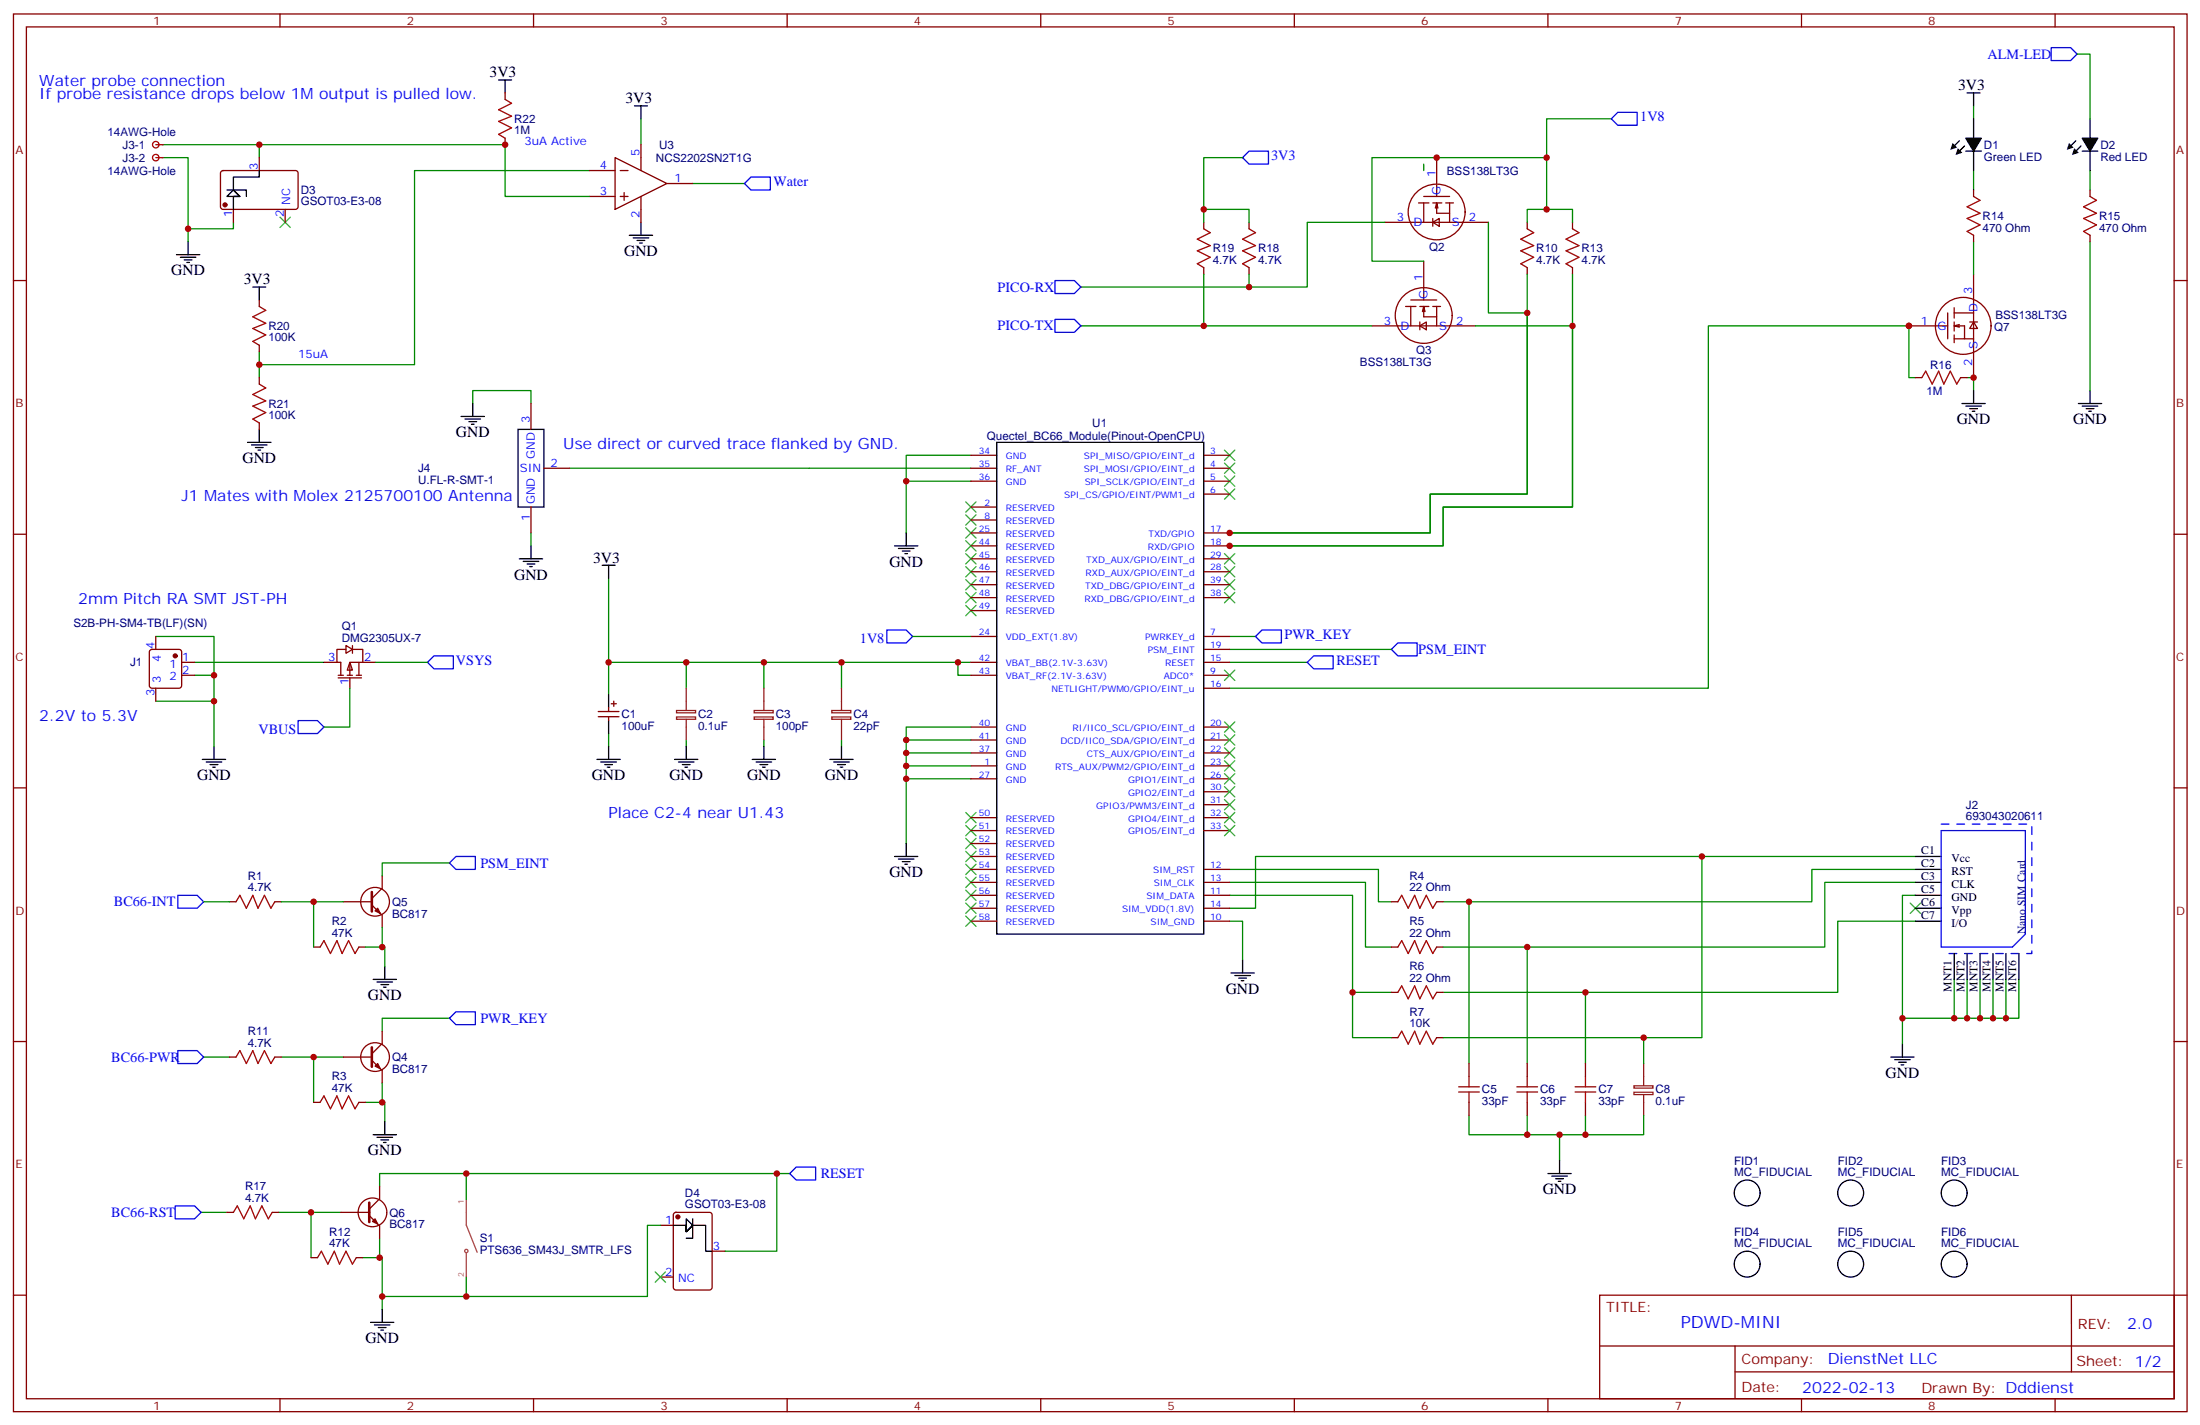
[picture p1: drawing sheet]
<svg xmlns="http://www.w3.org/2000/svg" width="600mm" height="388mm" viewBox="0 0 600 388" stroke-linecap="round" stroke-linejoin="round" font-family="sans-serif">
<g fill="none" stroke="#870000" stroke-width=".35">
<path d="M3.7 3.8h592.6v381h-592.6zM7.2 7.3h585.6v374h-585.6zM76.3 3.8v3.5M145.5 3.8v3.5M214.6 3.8v3.5M283.8 3.8v3.5M352.9 3.8v3.5M422.1 3.8v3.5M491.2 3.8v3.5M560.4 3.8v3.5M137.7 25.3v1.8M137.7 37.7v1.7"/>
<path d="M174.8 39.4v7.1M60.3 46.7l.5-.2h19.8a.71 .71 0 0 1 .7 .7v9.2l-.5 .6-20 .1-.5-.3-.2-.4v-9.2zM63.6 57.1v3.5M70.7 43v3.5M77.8 57.1v3.5M160.7 46.5h7M160.7 53.6h7M167.7 43l14.1 7-14.1 7.1zM169.1 46.5h2.1M169.1 53.6h2.1M170.2 52.5v2.1M174.8 53.6v7"/>
<path d="M181.8 50h7.1M538.1 51.8v1.8M569.9 51.8v1.8M3.7 76.5h3.5M538.1 64.1v1.8M538.1 74.7v28.2M569.9 64.1v1.8M592.8 76.5h3.5M70.7 81.8v1.7M70.7 94.1v1.8M520.5 88.8h7M527.9 88.8h3.2"/>
<path d="M530.3 83a7.7 7.7 0 0 1 12.2 3.3 7.7 7.7 0 0 1-7.2 10.3 7.8 7.8 0 0 1-7.1-5.1 7.8 7.8 0 0 1 2.1-8.5zM531.1 85.3v7.1M532.8 83.9v2.8M532.8 87.8v2.4M532.8 91.3v2.1M532.8 85.3h5.3M532.8 92.4h5.3M534.2 89.2l-1.4-.4h2.9v3.6M534.2 88.5l-1.4 .3M537.1 87.8h2.1M538.1 87.8l1.1 1.7h-2.1zM70.7 102.9v1.8"/>
<path d="M70.7 115.3v1.8M144.8 110v7.1M522.3 102.9h1.7M534.6 102.9h1.8M144.8 138.2v7.1M148.3 127.6h7.1M264.7 127.6h7.1M264.7 124.1h7.1M264.7 131.2h7.1M264.7 138.2h7.1M328.2 127.6h7.1M328.2 124.1h7.1"/>
<path d="M328.2 131.2h7.1M328.2 134.7h7.1M3.7 145.6h3.5M264.7 141.7h7.1M264.7 145.3h7.1M264.7 148.8h7.1M264.7 152.3h7.1M264.7 155.9h7.1M264.7 159.4h7.1M328.2 145.3h7.1M328.2 148.8h7.1M328.2 152.3h7.1"/>
<path d="M328.2 155.9h7.1M328.2 159.4h7.1M592.8 145.6h3.5M264.7 162.9h7.1M264.7 166.4h7.1M264.7 173.5h7.1M328.2 162.9h7.1M328.2 173.5h7.1M328.2 177h7.1M163.1 194h5.7M163.1 195.4h5.7M165.9 192.9v1.1"/>
<path d="M165.9 195.4v1M166.7 191.8h1.4M167.4 191.1v1.4M264.7 180.6h7.1M264.7 184.1h7.1M264.7 198.2h7.1M328.2 180.6h7.1M328.2 184.1h7.1M328.2 198.2h7.1M328.2 187.6h7.1M3.7 214.8h3.5M264.7 201.7h7.1"/>
<path d="M264.7 205.2h7.1M264.7 208.8h7.1M264.7 212.3h7.1M328.2 201.7h7.1M328.2 205.2h7.1M328.2 208.8h7.1M328.2 212.3h7.1M328.2 219.4h7.1M328.2 215.8h7.1M592.8 214.8h3.5M264.7 222.9h7.1M264.7 226.4h7.1"/>
<path d="M264.7 229.9h7.1M264.7 233.5h7.1M264.7 237h7.1M328.2 222.9h7.1M328.2 226.4h7.1M328.2 237h7.1M264.7 240.5h7.1M264.7 244.1h7.1M264.7 247.6h7.1M264.7 251.1h7.1M328.2 240.5h7.1M328.2 244.1h7.1"/>
<path d="M328.2 247.6h7.1M328.2 251.1h7.1M379.4 258.2h1.7M379.4 245.8h1.7M391.7 258.2h1.8M391.7 245.8h1.8M379.4 270.5h1.7M391.7 270.5h1.8M3.7 283.9h3.5M379.4 282.9h1.7M391.7 282.9h1.8M400.5 289.9v3.5"/>
<path d="M416.4 289.9v3.5M432.3 289.9v3.5M592.8 283.9h3.5M400.5 300.5v3.5M416.4 300.5v3.5M432.3 300.5v3.5M3.7 353.1h3.5M436.2 353.1h156.6v28.2h-156.6zM564.8 353.1v20.9M592.8 353.1h3.5M436.2 366.9h156.5M473.1 374h119.6"/>
<path d="M473.1 366.9v14.1M76.3 381.3v3.5M145.5 381.3v3.5M214.6 381.3v3.5M283.8 381.3v3.5M352.9 381.3v3.5M422.1 381.3v3.5M491.2 381.3v3.5M560.4 381.3v3.5"/>
</g>
<g fill="none" stroke="#008700" stroke-width=".35">
<path d="M44.2 39.4h93.5v14.2h23M70.7 39.4v3.6M174.8 32.4v7M538.1 28.9v3.5M44.2 43h7.1v22.9M160.7 46.5h-47.7v52.9h-42.3M188.9 50h14.1M538.1 46.5v5.3M569.9 46.5v5.3M63.6 60.6v1.8h-12.3M538.1 65.9v8.8M569.9 65.9v40.6"/>
<path d="M70.7 95.9v7M416.4 85.3v49.4h-26.4v10.6h-54.7M428.8 88.8v49.4h-35.3v10.6h-58.2M128.9 110v-3.5h15.9v3.5M522.3 102.9h-1.8v-14.1h-54.7v98.8h-130.5M536.4 102.9h1.7v3.6M155.4 127.6h109.3M247.1 131.2h17.6M264.7 124.1h-17.6v21.2M144.8 145.3v3.5M165.9 157.6v23h21.2M335.3 173.5h7"/>
<path d="M335.3 177h44.1M53.1 180.6h35.2M165.9 180.6v8.8M165.9 200v3.5M208.3 180.6h-21.2v7M229.4 180.6h-21.1v7M261.2 180.6h-31.8v7M264.7 198.2h-17.6v31.7M264.7 180.6h-3.5v3.5h3.5M335.3 180.6h21.1M187.1 201.7v1.8M208.3 201.7v1.8"/>
<path d="M229.4 201.7v1.8M247.1 201.7h17.6M247.1 205.2h17.6M247.1 208.8h17.6M247.1 212.3h17.6M335.3 237h40.5v8.8h3.6M464 233.5v49.4h-70.5M522.3 237h-28.3v8.8h-100.5M522.3 233.5h-180v14.1h-7M335.3 244.1h33.5v26.4h10.6M335.3 240.5h37v17.7h7.1M335.3 251.1h3.5v10.6"/>
<path d="M400.5 245.8v44.1M416.4 258.2v31.7M522.3 244.1h-3.6v33.5h31.8v-10.6M522.3 251.1h-21.2v19.4h-107.6M522.3 240.5h-24.7v17.7h-104.1M368.8 270.5v12.4h10.6M432.3 270.5v19.4M518.7 277.6v7M532.8 267v10.6M536.4 267v10.6M539.9 267v10.6M543.4 267v10.6"/>
<path d="M546.9 267v10.6M448.2 282.9v7M400.5 304v5.3h47.7v-5.3M416.4 304v5.3M425.2 309.3v7.1M432.3 304v5.3"/>
</g>
<g fill="none" stroke="#000" stroke-width=".35">
<path d="M136 21.8h3.5M137.7 21.8v3.5M173 28.9h3.5M174.8 28.9v3.5M534.2 38.4l-1.4 1.4M535.7 39.8l-1.5 1.4M536.4 25.3h3.5M538.1 25.3v3.6M538.1 32.4v5.3M566 38.4l-1.4 1.4M567.4 39.8l-1.4 1.4M569.9 32.4v5.3"/>
<path d="M61.9 51.8h5.3v1.8M70.7 46.5v1.8h-7.1v3.5l1.8 1.8h-3.5l1.7-1.8 1.8 1.8h-1.8v3.5M536 41.2h4.2M538.1 41.2v5.3M567.8 41.2h4.2M569.9 41.2v5.3M48.1 69.4h6.4M49.2 70.1h4.2M50.2 70.8h2.2M50.9 71.5h.7M51.3 65.9v3.5M68.9 78.2h3.6"/>
<path d="M70.7 78.2v3.6M171.6 64.1h6.3M172.6 64.8h4.3M173.7 65.5h2.1M174.4 66.3h.7M174.8 60.6v3.5M70.7 117.1v3.5M125.7 113.5h6.4M126.8 114.2h4.2M127.8 114.9h2.2M128.6 115.6h.7M128.9 110v3.5"/>
<path d="M141.3 117.1h7v21.1h-7zM535 110h6.3M536 110.7h4.2M537.1 111.4h2.1M537.8 112.1h.7M538.1 106.5v3.5M566.7 110h6.4M567.8 110.7h4.2M568.8 111.4h2.1M569.5 112.1h.7M569.9 106.5v3.5M67.5 120.6h6.4"/>
<path d="M68.6 121.3h4.2M69.6 122h2.2M70.3 122.7h.7M271.8 120.6h56.4v134h-56.4zM141.6 152.3h6.4M142.7 153h4.2M143.7 153.7h2.1M144.4 154.4h.7M144.8 148.8v3.5M164.2 154.1h3.5M165.9 154.1v3.5M243.9 148.8h6.4"/>
<path d="M245 149.5h4.2M246 150.2h2.1M246.7 150.9h.7M247.1 145.3v3.5M165.9 189.4v3.5M165.9 196.4v3.6M55.2 207h6.3M56.2 207.7h4.3M57.3 208.4h2.1M58 209.1h.7M58.3 203.5v3.5M162.8 207h6.3"/>
<path d="M163.8 207.7h4.3M164.9 208.4h2.1M165.6 209.1h.7M165.9 203.5v3.5M183.9 207h6.4M185 207.7h4.2M186.1 208.4h2.1M186.8 209.1h.7M187.1 203.5v3.5M205.1 207h6.4M206.2 207.7h4.2M207.2 208.4h2.1"/>
<path d="M207.9 209.1h.7M208.3 203.5v3.5M226.3 207h6.3M227.3 207.7h4.3M228.4 208.4h2.1M229.1 209.1h.7M229.4 203.5v3.5M243.9 233.5h6.4M245 234.2h4.2M246 234.9h2.1M246.7 235.6h.7M247.1 229.9v3.6"/>
<path d="M522.3 233.5h7M522.3 237h7M522.3 240.5h7M522.3 244.1h7M522.3 247.6h7M522.3 251.1h7M532.8 259.9v7.1M536.4 259.9v7.1M539.9 259.9v7.1M543.4 259.9v7.1M546.9 259.9v7.1M550.5 259.9v7.1"/>
<path d="M335.6 265.2h6.4M336.7 265.9h4.2M337.7 266.6h2.2M338.5 267.3h.7M338.8 261.7v3.5M515.5 288.1h6.4M516.6 288.9h4.2M517.7 289.6h2.1M518.4 290.3h.7M518.7 284.6v3.5M422.1 319.9h6.3M425.2 316.4v3.5"/>
<path d="M423.1 320.6h4.3M424.2 321.3h2.1M424.9 322h.7"/>
<circle cx="476.4" cy="325.2" r="3.5"/>
<circle cx="504.6" cy="325.2" r="3.5"/>
<circle cx="532.8" cy="325.2" r="3.5"/>
</g>
<g fill="none" stroke="#a10000" stroke-width=".35">
<path d="M137.7 27.1l1.8 1.1-3.5 1.7 3.5 1.8-3.5 1.4 3.5 1.8-3.5 1.7 1.7 1.1M538.1 53.6l1.8 1-3.5 1.8 3.5 1.7-3.5 1.4 3.5 1.8-3.5 1.8 1.7 1M569.9 53.6l1.7 1-3.5 1.8 3.5 1.7-3.5 1.4 3.5 1.8-3.5 1.8 1.8 1M70.7 83.5l1.8 1.1-3.6 1.8 3.6 1.7-3.6 1.4 3.6 1.8-3.6 1.8 1.8 1M70.7 104.7l1.8 1.1-3.6 1.7 3.6 1.8-3.6 1.4 3.6 1.8-3.6 1.7 1.8 1.1M524 102.9l1.1-1.7 1.7 3.5 1.8-3.5 1.4 3.5 1.8-3.5 1.7 3.5 1.1-1.8M381.1 258.2l1.1-1.8 1.8 3.5 1.7-3.5 1.4 3.5 1.8-3.5 1.8 3.5 1-1.7M381.1 245.8l1.1-1.7 1.8 3.5 1.7-3.5 1.4 3.5 1.8-3.5 1.8 3.5 1-1.8M381.1 270.5l1.1-1.8 1.8 3.6 1.7-3.6 1.4 3.6 1.8-3.6 1.8 3.6 1-1.8M381.1 282.9l1.1-1.8 1.8 3.5 1.7-3.5 1.4 3.5 1.8-3.5 1.8 3.5 1-1.7M397.7 297.7h5.7M397.7 296.3h5.7"/>
<path d="M400.5 293.4v2.9M400.5 297.7v2.8M413.6 297.7h5.6M413.6 296.3h5.6M416.4 293.4v2.9M416.4 297.7v2.8M429.5 297.7h5.6M429.5 296.3h5.6M432.3 293.4v2.9M432.3 297.7v2.8"/>
</g>
<path d="M203 50l1.8-1.7h5.2v3.5h-5.2zM342.3 173.5l1.8-1.8h5.3v3.6h-5.3zM381.1 175.3h5.3v3.5h-5.3l-1.7-1.8zM356.4 180.6l1.8-1.8h5.3v3.5h-5.3zM529.3 226.4h22.9v28.2l-3.5 3.6h-19.4z" fill="none" stroke="#00f" stroke-width=".35"/>
<g fill="none" stroke="#3c3" stroke-width=".35">
<path d="M76.3 59.2l2.9 2.8M79.2 59.2l-2.9 2.8M263.3 136.8l2.8 2.8M266.1 136.8l-2.8 2.8M333.9 122.7l2.8 2.8M333.9 126.2l2.8 2.8M333.9 129.8l2.8 2.8M333.9 133.3l2.8 2.8M336.7 122.7l-2.8 2.8M336.7 126.2l-2.8 2.8M336.7 129.8l-2.8 2.8M336.7 133.3l-2.8 2.8"/>
<path d="M263.3 158l2.8 2.8M263.3 154.4l2.8 2.9M263.3 150.9l2.8 2.8M263.3 147.4l2.8 2.8M263.3 143.9l2.8 2.8M263.3 140.3l2.8 2.9M266.1 158l-2.8 2.8M266.1 154.4l-2.8 2.9M266.1 150.9l-2.8 2.8M266.1 147.4l-2.8 2.8M266.1 143.9l-2.8 2.8M266.1 140.3l-2.8 2.9"/>
<path d="M333.9 158l2.8 2.8M333.9 154.4l2.8 2.9M333.9 150.9l2.8 2.8M336.7 154.4l-2.8 2.9M336.7 150.9l-2.8 2.8M336.7 158l-2.8 2.8M263.3 165l2.8 2.9M263.3 161.5l2.8 2.8M266.1 165l-2.8 2.9M266.1 161.5l-2.8 2.8M333.9 161.5l2.8 2.8M336.7 161.5l-2.8 2.8"/>
<path d="M333.9 207.4l2.8 2.8M333.9 203.8l2.8 2.9M336.7 207.4l-2.8 2.8M336.7 203.8l-2.8 2.9M263.3 239.1l2.8 2.8M263.3 235.6l2.8 2.8M263.3 232.1l2.8 2.8M263.3 228.5l2.8 2.9M263.3 225l2.8 2.8M263.3 221.5l2.8 2.8M266.1 239.1l-2.8 2.8M266.1 235.6l-2.8 2.8"/>
<path d="M266.1 232.1l-2.8 2.8M266.1 228.5l-2.8 2.9M266.1 225l-2.8 2.8M266.1 221.5l-2.8 2.8M263.3 249.7l2.8 2.8M263.3 246.2l2.8 2.8M263.3 242.6l2.8 2.9M266.1 249.7l-2.8 2.8M266.1 246.2l-2.8 2.8M266.1 242.6l-2.8 2.9M520.8 246.2l2.9 2.8M523.7 246.2l-2.9 2.8"/>
</g>
<circle cx="61.3" cy="55.8" r=".53" fill="#870000" stroke="#870000" stroke-width=".35"/>
<path d="M536 37.7h4.2l-2.1 3.5zM567.8 37.7h4.2l-2.1 3.5z" fill="#000" stroke="#000" stroke-width=".35"/>
<path d="M532.4 39l1.2 1.2-1.8 .7zM533.8 40.4l1.3 1.2-1.9 .7zM564.2 39l1.2 1.2-1.9 .7zM565.6 40.4l1.2 1.2-1.9 .7z" fill="#000"/>
<g fill="none" stroke="#8c2424" stroke-width=".35">
<path d="M184.5 193.7h5.2v.6h-5.2zM184.5 195.4h5.2v.7h-5.2zM187.1 187.6v6M187.1 196.1v5.6M205.6 193.7h5.2v.6h-5.2zM205.6 195.4h5.2v.7h-5.2zM208.3 187.6v6M208.3 196.1v5.6M226.8 193.7h5.2v.6h-5.2zM226.8 195.4h5.2v.7h-5.2zM229.4 187.6v6M229.4 196.1v5.6"/>
<path d="M445.5 296h5.2v.6h-5.2zM445.5 297.7h5.2v.7h-5.2zM448.2 289.9v6M448.2 298.4v5.6"/>
</g>
<path d="M529.3 224.6h24.7v35.3h-24.7" fill="none" stroke="#00f" stroke-width=".35" stroke-dasharray="2.1 2.1"/>
<path d="M95.4 180.6l.7 2.1h-1.4z" fill="#fff" stroke="#870000" stroke-width=".35"/>
<g fill="none" stroke="#870000" stroke-width=".35">
<path d="M385.9 52.8a7.7 7.7 0 0 1 11.9 .3 7.7 7.7 0 0 1-2.8 11.6 7.6 7.6 0 0 1-9.4-2.3 7.6 7.6 0 0 1 .3-9.6zM386.8 55.3h2.8M388.2 53.6h7.1M388.2 55.3v5.3M390.7 55.3h2.4M390.7 59.5v2.2M391.7 43v7M391.7 50.4v3.2M391.7 55.3l-.3 1.4M392.1 56.7l-.4-1.4v2.8h3.6M394.2 55.3h2.1M395.3 55.3v5.3"/>
<path d="M328.2 60.6v1.8M328.2 73v1.7M340.6 60.6v1.8M340.6 73v1.7M377.6 60.6h28.2M388.2 71.2v7M388.2 78.6v3.2M390.7 60.6l1.7-1.1v2.2zM416.4 60.6v1.8M416.4 73v1.7M428.8 60.6v1.8M428.8 73v1.7"/>
<path d="M374.1 88.8h28.2M382.3 81a7.7 7.7 0 0 1 12 .3 7.7 7.7 0 0 1-2.8 11.6 7.6 7.6 0 0 1-9.4-2.2 7.6 7.6 0 0 1 .2-9.7zM383.3 83.5h2.8M384.7 81.8h7M384.7 83.5v5.3M387.1 88.8l1.8-1v2.1zM387.1 83.5h2.5M387.1 87.8v2.1M388.2 83.5l-.4 1.4M388.5 84.9l-.3-1.4v2.9h3.5M390.7 83.5h2.1M391.7 83.5v5.3"/>
<path d="M40.9 177.2l.5-.2h7.4a.71 .71 0 0 1 .7 .7v9.2l-.2 .5-.5 .2h-7.4l-.5-.2-.2-.5v-9.2zM42.5 173.5v3.5M94.3 176l1.8 1-1.8 1.1zM94.3 177h-2.4v3.6h1v3.5M96.1 177h2.8v3.6M96.1 176v2.1M42.5 187.6v3.5M49.5 184.1h3.6M49.5 180.6h3.6M88.3 180.6h3.6M92.2 184.8h6.4M92.2 184.1h1.4"/>
<path d="M94.7 184.1h1.4M95.4 184.8v2.8M97.2 184.1h1.4M97.9 180.6v3.5M98.9 180.6h-3.5v3.5M98.9 180.6h3.5M62.6 245.8h1.7M74.9 245.8h1.8M85.5 258.2h1.8M97.9 258.2h1.7M62.6 288.1h1.7M74.9 288.1h1.8"/>
<path d="M85.5 300.5h1.8M97.9 300.5h1.7M61.9 330.5h1.7M74.2 330.5h1.8M180.1 334h3.5M183.8 330.7l.5-.2h9.2a.71 .71 0 0 1 .7 .7l-.1 20-.6 .4h-9.2l-.5-.2-.2-.5v-19.7zM84.8 342.8h1.8M97.2 342.8h1.7M180.1 348.1h3.5M194.2 341.1h3.5"/>
</g>
<g fill="none" stroke="#00f" stroke-width=".35">
<path d="M559.3 13h5.3l1.7 1.7-1.7 1.8h-5.3zM439.3 32.4l1.8-1.8h5.3v3.5h-5.3zM338.8 43l1.8-1.8h5.3v3.5h-5.3zM287.7 76.5h5.2l1.8 1.7-1.8 1.8h-5.2zM287.7 87.1h5.2l1.8 1.7-1.8 1.8h-5.2zM241.8 171.7h5.3l1.7 1.8-1.7 1.8h-5.3zM81.3 196.4h5.3l1.7 1.8-1.7 1.8h-5.3zM116.6 180.6l1.7-1.8h5.3v3.5h-5.3zM122.6 235.2l1.7-1.7h5.3v3.5h-5.3zM48.5 244.1h5.3l1.7 1.7-1.7 1.8h-5.3zM122.6 277.6l1.7-1.8h5.3v3.5h-5.3zM48.5 286.4h5.3l1.7 1.7-1.7 1.8h-5.3z"/>
<path d="M215.3 319.9l1.8-1.8h5.3v3.6h-5.3zM47.8 328.7h5.3l1.7 1.8-1.7 1.7h-5.3z"/>
</g>
<g fill="none" stroke="#008700" stroke-width=".35">
<path d="M566.3 14.7h3.6v17.7M439.3 32.4h-17.6v24.7M338.8 43h-10.6v14.1M388.2 44.7v1.8M421.7 43h-47.6v28.2h14.1M328.2 60.6v-3.5h12.4v3.5M328.2 74.7v14.1M340.6 74.7v3.5h-45.9M377.6 60.6h-21.2v17.6h-15.8M405.8 60.6v24.7h10.6v-10.6M416.4 60.6v-3.5h12.4v3.5M428.8 74.7v14.1h-26.5"/>
<path d="M294.7 88.8h79.4M416.4 85.3v49.4h-26.4v10.6h-54.7M428.8 88.8v49.4h-35.3v10.6h-58.2M42.5 173.5h15.8v30M248.8 173.5h15.9M42.5 191.1h15.8M53.1 184.1h5.2M95.4 187.6v10.6h-7.1M102.4 180.6h14.2M122.6 235.2h-18.4v3.6M55.5 245.8h7.1M76.7 245.8h16.9"/>
<path d="M85.5 245.8v12.4M104.2 252.9v5.3h-4.6M104.2 258.2h.7v5.3M122.6 277.6h-18.4v3.5M55.5 288.1h7.1M76.7 288.1h16.9M85.5 288.1v12.4M104.2 295.2v5.3h-4.6M104.2 300.5h.7v5.3M127.1 319.9v7.1M211.8 319.9v21.2h-14.1M215.3 319.9h-111.8v3.5"/>
<path d="M54.8 330.5h7.1M76 330.5h16.9M84.8 330.5v12.3M103.5 337.5v5.3h-4.6M180.1 334h-3.6v19.4h-49.4M103.5 342.8h.7v14.1M127.1 348.1v5.3h-22.9"/>
</g>
<path d="M328.2 62.4l1.8 1-3.5 1.8 3.5 1.8-3.5 1.4 3.5 1.7-3.5 1.8 1.7 1.1M340.6 62.4l1.7 1-3.5 1.8 3.5 1.8-3.5 1.4 3.5 1.7-3.5 1.8 1.8 1.1M416.4 62.4l1.8 1-3.5 1.8 3.5 1.8-3.5 1.4 3.5 1.7-3.5 1.8 1.7 1.1M428.8 62.4l1.7 1-3.5 1.8 3.5 1.8-3.5 1.4 3.5 1.7-3.5 1.8 1.8 1.1M64.3 245.8l1.1-1.7 1.8 3.5 1.7-3.5 1.4 3.5 1.8-3.5 1.8 3.5 1-1.8M87.3 258.2l1-1.8 1.8 3.5 1.8-3.5 1.4 3.5 1.7-3.5 1.8 3.5 1.1-1.7M64.3 288.1l1.1-1.7 1.8 3.5 1.7-3.5 1.4 3.5 1.8-3.5 1.8 3.5 1-1.8M87.3 300.5l1-1.8 1.8 3.6 1.8-3.6 1.4 3.6 1.7-3.6 1.8 3.6 1.1-1.8M63.6 330.5l1.1-1.8 1.8 3.5 1.7-3.5 1.4 3.5 1.8-3.5 1.8 3.5 1-1.7M86.6 342.8l1-1.7 1.8 3.5 1.8-3.5 1.4 3.5 1.7-3.5 1.8 3.5 1.1-1.8" fill="none" stroke="#a10000" stroke-width=".35"/>
<g fill="none" stroke="#3c3" stroke-width=".35">
<path d="M333.9 182.7l2.8 2.8M333.9 196.8l2.8 2.8M336.7 182.7l-2.8 2.8M336.7 196.8l-2.8 2.8M333.9 200.3l2.8 2.8M333.9 210.9l2.8 2.8M333.9 214.4l2.8 2.8M333.9 217.9l2.8 2.9M336.7 200.3l-2.8 2.8M336.7 210.9l-2.8 2.8M336.7 214.4l-2.8 2.8M336.7 217.9l-2.8 2.9"/>
<path d="M333.9 221.5l2.8 2.8M333.9 225l2.8 2.8M336.7 221.5l-2.8 2.8M336.7 225l-2.8 2.8M178.6 346.7l2.9 2.8M181.5 346.7l-2.9 2.8"/>
</g>
<g fill="#850000" stroke="#850000" stroke-width=".35">
<path d="M102.3 248.3l.7-.7 .7 1.4z"/>
<path d="M102.3 290.6l.7-.7 .7 1.4z"/>
<path d="M102.3 332.2l.7 1.5-1.4-.7z"/>
</g>
<g fill="none" stroke="#850000" stroke-width=".35">
<path d="M104.2 238.8v3.5M93.6 245.8h8M101.4 246.7l2.6 2.6M104 242.3l-2.6 2.6M104.2 249.3v3.6M106.2 245.8a3.9 3.9 0 0 0-5.6-3.5 3.9 3.9 0 0 0-.8 6.6 3.9 3.9 0 0 0 6.3-2.1l.1-.8M93.6 288.1h8M101.4 289l2.6 2.7M104 284.6l-2.6 2.7M104.2 281.1v3.5M104.2 291.7v3.5M106.2 288.1a3.9 3.9 0 0 0-5.6-3.5 3.9 3.9 0 0 0-.8 6.6 3.9 3.9 0 0 0 6.3-2.1l.1-.8"/>
<path d="M92.9 330.5h8M100.7 331.4l2.6 2.6M103.3 327l-2.6 2.6M103.5 323.4v3.6M103.5 334v3.5M105.5 330.5a3.9 3.9 0 0 0-5.6-3.6 3.9 3.9 0 0 0-.8 6.6 3.9 3.9 0 0 0 6.3-2.1l.1-.7"/>
</g>
<path d="M101.4 243.2v5.3M101.4 285.5v5.3M100.7 327.8v5.3" fill="none" stroke="#850000" stroke-width=".71"/>
<g fill="none" stroke="#000" stroke-width=".35">
<path d="M101.7 267h6.4M102.8 267.7h4.2M103.9 268.4h2.1M104.6 269.1h.7M104.9 263.5v3.5M101.7 309.3h6.4M102.8 310h4.2M103.9 310.7h2.1M104.6 311.4h.7M104.9 305.8v3.5M183.6 334h3.5v1.8l1.8-1.8-1.8-1.8v3.6l1.8-1.8h3.5v7.1h1.8M188.9 332.2v5.3h-1.8"/>
<path d="M104.2 356.9v3.6M101 360.5h6.4M102.1 361.2h4.2M103.2 361.9h2.1M103.9 362.6h.7"/>
<circle cx="476.4" cy="344.6" r="3.5"/>
<circle cx="504.6" cy="344.6" r="3.5"/>
<circle cx="532.8" cy="344.6" r="3.5"/>
</g>
<g fill="none" stroke="#a64a4a" stroke-width=".35">
<path d="M127.1 327v7l3 7.4M127.1 341.5v3M127.1 344.6v3.5"/>
<circle cx="127.2" cy="341" r=".46"/>
</g>
<g fill="#870000" stroke="#870000" stroke-width=".35">
<circle cx="184.8" cy="331.7" r=".53"/>
<circle cx="47.8" cy="178.8" r=".53"/>
</g>
<path d="M42.5 39.4h1.7" fill="none" stroke="#c00" stroke-width=".35"/>
<circle cx="44.2" cy="39.4" r=".18" fill="#8c2424"/>
<g fill="none" stroke="#c00" stroke-width=".35">
<path d="M42.5 43h1.7"/>
<circle cx="42.5" cy="39.4" r=".88"/>
</g>
<circle cx="44.2" cy="43" r=".18" fill="#8c2424"/>
<circle cx="42.5" cy="43" r=".88" fill="none" stroke="#c00" stroke-width=".35"/>
<g fill="#c00">
<circle cx="137.7" cy="39.4" r=".88"/>
<circle cx="70.7" cy="39.4" r=".88"/>
<circle cx="70.7" cy="99.4" r=".88"/>
<circle cx="520.5" cy="88.8" r=".88"/>
<circle cx="51.3" cy="62.4" r=".88"/>
<circle cx="538.1" cy="102.9" r=".88"/>
<circle cx="448.2" cy="282.9" r=".88"/>
<circle cx="432.3" cy="309.3" r=".88"/>
<circle cx="416.4" cy="309.3" r=".88"/>
<circle cx="425.2" cy="309.3" r=".88"/>
<circle cx="432.3" cy="270.5" r=".88"/>
<circle cx="464" cy="233.5" r=".88"/>
<circle cx="368.8" cy="270.5" r=".88"/>
<circle cx="416.4" cy="258.2" r=".88"/>
<circle cx="400.5" cy="245.8" r=".88"/>
<circle cx="518.7" cy="277.6" r=".88"/>
<circle cx="532.8" cy="277.6" r=".88"/>
<circle cx="536.4" cy="277.6" r=".88"/>
<circle cx="539.9" cy="277.6" r=".88"/>
<circle cx="543.4" cy="277.6" r=".88"/>
<circle cx="546.9" cy="277.6" r=".88"/>
<circle cx="247.1" cy="131.2" r=".88"/>
<circle cx="247.1" cy="201.7" r=".88"/>
<circle cx="247.1" cy="205.2" r=".88"/>
<circle cx="247.1" cy="208.8" r=".88"/>
<circle cx="247.1" cy="212.3" r=".88"/>
<circle cx="261.2" cy="180.6" r=".88"/>
<circle cx="229.4" cy="180.6" r=".88"/>
<circle cx="208.3" cy="180.6" r=".88"/>
<circle cx="187.1" cy="180.6" r=".88"/>
<circle cx="165.9" cy="180.6" r=".88"/>
<circle cx="391.7" cy="43" r=".88"/>
<circle cx="416.4" cy="85.3" r=".88"/>
<circle cx="428.8" cy="88.8" r=".88"/>
<circle cx="421.7" cy="43" r=".88"/>
<circle cx="421.7" cy="57.1" r=".88"/>
<circle cx="340.6" cy="78.2" r=".88"/>
<circle cx="335.3" cy="145.3" r=".88"/>
<circle cx="335.3" cy="148.8" r=".88"/>
<circle cx="328.2" cy="88.8" r=".88"/>
<circle cx="328.2" cy="57.1" r=".88"/>
<circle cx="85.5" cy="245.8" r=".88"/>
<circle cx="104.2" cy="258.2" r=".88"/>
<circle cx="104.2" cy="300.5" r=".88"/>
<circle cx="85.5" cy="288.1" r=".88"/>
<circle cx="103.5" cy="342.8" r=".88"/>
<circle cx="84.8" cy="330.5" r=".88"/>
<circle cx="127.1" cy="319.9" r=".88"/>
<circle cx="104.2" cy="353.4" r=".88"/>
<circle cx="58.3" cy="184.1" r=".88"/>
<circle cx="58.3" cy="191.1" r=".88"/>
<circle cx="211.8" cy="319.9" r=".88"/>
<circle cx="127.1" cy="353.4" r=".88"/>
</g>
<text font-size="4.6" fill="#00f" x="458.3" y="362.1">PDWD-MINI</text>
<g font-size="4.2" fill="#00f">
<text x="10.7" y="23.6">Water probe connection</text>
<text x="10.7" y="27.1">If probe resistance drops below 1M output is pulled low.</text>
<text x="153.6" y="122.3">Use direct or curved trace flanked by GND.</text>
<text x="49.5" y="136.5">J1 Mates with Molex 2125700100 Antenna</text>
<text x="21.3" y="164.7">2mm Pitch RA SMT JST-PH</text>
<text x="10.7" y="196.4">2.2V to 5.3V</text>
<text x="165.9" y="222.9">Place C2-4 near U1.43</text>
<text x="580" y="362.3">2.0</text>
<text x="498.4" y="371.9">DienstNet LLC</text>
<text x="491.4" y="379.7">2022-02-13</text>
</g>
<g font-size="4.2">
<text x="133.5" y="21.1">3V3</text>
<text x="170.5" y="28.2">3V3</text>
<text x="533.9" y="24.6">3V3</text>
<text x="170.2" y="69.8">GND</text>
<text x="46.7" y="75.1">GND</text>
<text x="66.5" y="77.5">3V3</text>
<text x="124.3" y="119.2">GND</text>
<text x="533.5" y="115.6">GND</text>
<text x="565.3" y="115.6">GND</text>
<text x="66.1" y="126.2">GND</text>
<text x="161.7" y="153.4">3V3</text>
<text x="242.5" y="154.4">GND</text>
<text x="140.2" y="158">GND</text>
<text x="53.8" y="212.7">GND</text>
<text x="161.4" y="212.7">GND</text>
<text x="182.5" y="212.7">GND</text>
<text x="203.7" y="212.7">GND</text>
<text x="224.9" y="212.7">GND</text>
<text x="242.5" y="239.1">GND</text>
<text x="100.3" y="272.6">GND</text>
<text x="334.2" y="270.9">GND</text>
<text x="514.1" y="293.8">GND</text>
<text x="100.3" y="315">GND</text>
<text x="420.7" y="325.5">GND</text>
<text x="99.6" y="366.1">GND</text>
</g>
<g font-size="3.9" fill="#00f">
<text x="541.9" y="16">ALM-LED</text>
<text x="447.2" y="33.1">1V8</text>
<text x="346.6" y="43.7">3V3</text>
<text x="210.9" y="50.7">Water</text>
<text x="272" y="79.5">PICO-RX</text>
<text x="272" y="90.1">PICO-TX</text>
<text x="234.5" y="175.3">1V8</text>
<text x="350.3" y="174.2">PWR_KEY</text>
<text x="386.7" y="178.3">PSM_EINT</text>
<text x="124.3" y="181.3">VSYS</text>
<text x="364.4" y="181.3">RESET</text>
<text x="70.5" y="200">VBUS</text>
<text x="131" y="236.5">PSM_EINT</text>
<text x="31.1" y="247.1">BC66-INT</text>
<text x="131" y="278.9">PWR_KEY</text>
<text x="30.3" y="289.4">BC66-PWR</text>
<text x="223.8" y="321.2">RESET</text>
<text x="30.3" y="331.7">BC66-RST</text>
</g>
<g font-size="3.9" fill="#800">
<text x="437.9" y="357.6">TITLE:</text>
<text x="566.6" y="362.3">REV:</text>
<text x="474.8" y="371.8">Company:</text>
<text x="566.2" y="372.5">Sheet: 1/2</text>
<text x="474.8" y="379.5">Date:</text>
<text x="523.9" y="379.6">Drawn By: Dddienst</text>
</g>
<g font-size="3.2" fill="#800">
<text x="41.8" y="6.8">1</text>
<text x="110.9" y="6.8">2</text>
<text x="180.1" y="6.8">3</text>
<text x="249.2" y="6.8">4</text>
<text x="318.3" y="6.8">5</text>
<text x="387.5" y="6.8">6</text>
<text x="456.6" y="6.8">7</text>
<text x="525.8" y="6.8">8</text>
<text x="4.2" y="41.9">A</text>
<text x="593.3" y="41.9">A</text>
<text x="4.2" y="111.1">B</text>
<text x="593.3" y="111.1">B</text>
<text x="4.2" y="180.2">C</text>
<text x="593.3" y="180.2">C</text>
<text x="4.2" y="249.3">D</text>
<text x="593.3" y="249.3">D</text>
<text x="4.2" y="318.5">E</text>
<text x="593.3" y="318.5">E</text>
<text x="41.8" y="384.3">1</text>
<text x="110.9" y="384.3">2</text>
<text x="180.1" y="384.3">3</text>
<text x="249.2" y="384.3">4</text>
<text x="318.3" y="384.3">5</text>
<text x="387.5" y="384.3">6</text>
<text x="456.6" y="384.3">7</text>
<text x="525.8" y="384.3">8</text>
</g>
<g font-size="3.2" fill="#000080">
<text x="140.2" y="33.6">R22</text>
<text x="29.3" y="37.1">14AWG-Hole</text>
<text x="33.4" y="40.6">J3-1</text>
<text x="140.2" y="36.5">1M</text>
<text x="179.7" y="40.5">U3</text>
<text x="540.9" y="40.6">D1</text>
<text x="572.7" y="40.6">D2</text>
<text x="29.3" y="47.7">14AWG-Hole</text>
<text x="33.4" y="44.1">J3-2</text>
<text x="178.9" y="44">NCS2202SN2T1G</text>
<text x="394.5" y="47.6">BSS138LT3G</text>
<text x="540.9" y="43.8">Green LED</text>
<text x="572.7" y="43.8">Red LED</text>
<text x="82" y="53">D3</text>
<text x="82" y="55.9">GSOT03-E3-08</text>
<text x="540.6" y="60">R14</text>
<text x="572.3" y="60">R15</text>
<text x="540.6" y="63.2">470 Ohm</text>
<text x="572.3" y="63.2">470 Ohm</text>
<text x="330.7" y="71.9">4.7K</text>
<text x="330.7" y="68.7">R19</text>
<text x="343" y="71.9">4.7K</text>
<text x="343" y="68.7">R18</text>
<text x="389.7" y="68.4">Q2</text>
<text x="418.9" y="71.9">4.7K</text>
<text x="418.9" y="68.7">R10</text>
<text x="431.2" y="71.9">4.7K</text>
<text x="431.2" y="68.7">R13</text>
<text x="544.1" y="87">BSS138LT3G</text>
<text x="73.2" y="92.9">100K</text>
<text x="73.2" y="90">R20</text>
<text x="543.8" y="90.2">Q7</text>
<text x="370.8" y="99.8">BSS138LT3G</text>
<text x="386.2" y="96.6">Q3</text>
<text x="526.3" y="100.6">R16</text>
<text x="525.3" y="107.6">1M</text>
<text x="73.2" y="111.2">R21</text>
<text x="73.2" y="114.1">100K</text>
<text x="269.1" y="119.9">Quectel_BC66_Module(Pinout-OpenCPU)</text>
<text x="297.8" y="116.4">U1</text>
<text x="114" y="131.9">U.FL-R-SMT-1</text>
<text x="114" y="128.7">J4</text>
<text x="20" y="171">S2B-PH-SM4-TB(LF)(SN)</text>
<text x="93.2" y="171.7">Q1</text>
<text x="93.2" y="174.9">DMG2305UX-7</text>
<text x="35.4" y="181.6">J1</text>
<text x="169.5" y="195.7">C1</text>
<text x="190.4" y="195.7">C2</text>
<text x="211.5" y="195.7">C3</text>
<text x="232.7" y="195.7">C4</text>
<text x="169.5" y="198.9">100uF</text>
<text x="190.4" y="198.9">0.1uF</text>
<text x="211.5" y="198.9">100pF</text>
<text x="232.7" y="198.9">22pF</text>
<text x="536" y="220.4">J2</text>
<text x="536" y="223.6">693043020611</text>
<text x="67.5" y="239.8">R1</text>
<text x="384.3" y="239.8">R4</text>
<text x="67.5" y="243">4.7K</text>
<text x="384.3" y="243">22 Ohm</text>
<text x="106.9" y="250.1">BC817</text>
<text x="106.9" y="247">Q5</text>
<text x="90.5" y="255.3">47K</text>
<text x="90.5" y="252.2">R2</text>
<text x="384.3" y="255.3">22 Ohm</text>
<text x="384.3" y="252.2">R5</text>
<text x="552.2" y="254.6" transform="rotate(-90 552.2 254.6)">Nano SIM Card</text>
<text x="384.3" y="267.7">22 Ohm</text>
<text x="384.3" y="264.5">R6</text>
<text x="384.3" y="280">10K</text>
<text x="384.3" y="276.9">R7</text>
<text x="67.5" y="285.3">4.7K</text>
<text x="67.5" y="282.2">R11</text>
<text x="106.9" y="292.5">BC817</text>
<text x="106.9" y="289.3">Q4</text>
<text x="90.5" y="297.7">47K</text>
<text x="90.5" y="294.5">R3</text>
<text x="404.1" y="298">C5</text>
<text x="419.9" y="298">C6</text>
<text x="435.8" y="298">C7</text>
<text x="451.4" y="298">C8</text>
<text x="404.1" y="301.2">33pF</text>
<text x="419.9" y="301.2">33pF</text>
<text x="435.8" y="301.2">33pF</text>
<text x="451.4" y="301.2">0.1uF</text>
<text x="472.9" y="317.5">FID1</text>
<text x="501.1" y="317.5">FID2</text>
<text x="529.3" y="317.5">FID3</text>
<text x="472.9" y="320.6">MC_FIDUCIAL</text>
<text x="501.1" y="320.6">MC_FIDUCIAL</text>
<text x="529.3" y="320.6">MC_FIDUCIAL</text>
<text x="66.8" y="327.7">4.7K</text>
<text x="66.8" y="324.5">R17</text>
<text x="186.8" y="329.4">GSOT03-E3-08</text>
<text x="186.8" y="326.2">D4</text>
<text x="106.2" y="334.8">BC817</text>
<text x="106.2" y="331.6">Q6</text>
<text x="89.8" y="340">47K</text>
<text x="89.8" y="336.8">R12</text>
<text x="130.8" y="341.8">PTS636_SM43J_SMTR_LFS</text>
<text x="130.8" y="338.6">S1</text>
<text x="472.9" y="340">MC_FIDUCIAL</text>
<text x="472.9" y="336.9">FID4</text>
<text x="501.1" y="340">MC_FIDUCIAL</text>
<text x="501.1" y="336.9">FID5</text>
<text x="529.3" y="340">MC_FIDUCIAL</text>
<text x="529.3" y="336.9">FID6</text>
</g>
<g font-size="3.2" fill="#00f">
<text x="143" y="39.4">3uA Active</text>
<text x="70.3" y="46.3" transform="rotate(-90 70.3 46.3)">3</text>
<text x="163.6" y="46.1">4</text>
<text x="174.4" y="42.6" transform="rotate(-90 174.4 42.6)">5</text>
<text x="163.6" y="53.2">3</text>
<text x="183.9" y="49.7">1</text>
<text x="391.4" y="48.3" transform="rotate(-90 391.4 48.3)">1</text>
<text x="392.8" y="53.2" transform="rotate(-90 392.8 53.2)">G</text>
<text x="63.3" y="59.3" transform="rotate(-90 63.3 59.3)">1</text>
<text x="77.4" y="59.3" transform="rotate(-90 77.4 59.3)">2</text>
<text x="79.2" y="55.8" transform="rotate(-90 79.2 55.8)">NC</text>
<text x="174.4" y="59.5" transform="rotate(-90 174.4 59.5)">2</text>
<text x="380.9" y="60.3">3</text>
<text x="385.4" y="61.7">D</text>
<text x="395.9" y="61.7">S</text>
<text x="400.5" y="60.3">2</text>
<text x="387.8" y="76.5" transform="rotate(-90 387.8 76.5)">1</text>
<text x="389.3" y="81.4" transform="rotate(-90 389.3 81.4)">G</text>
<text x="537.8" y="80" transform="rotate(-90 537.8 80)">3</text>
<text x="377.4" y="88.5">3</text>
<text x="381.8" y="89.9">D</text>
<text x="392.4" y="89.9">S</text>
<text x="397" y="88.5">2</text>
<text x="523.8" y="88.5">1</text>
<text x="528.2" y="89.9">G</text>
<text x="539.2" y="84.9" transform="rotate(-90 539.2 84.9)">D</text>
<text x="539.2" y="95.2" transform="rotate(-90 539.2 95.2)">S</text>
<text x="81.3" y="97.6">15uA</text>
<text x="537.8" y="99.7" transform="rotate(-90 537.8 99.7)">2</text>
<text x="144.4" y="115.3" transform="rotate(-90 144.4 115.3)">3</text>
<text x="145.8" y="125" transform="rotate(-90 145.8 125)">GND</text>
<text x="141.7" y="128.7">SIN</text>
<text x="150.1" y="127.3">2</text>
<text x="145.8" y="137.5" transform="rotate(-90 145.8 137.5)">GND</text>
<text x="144.4" y="142" transform="rotate(-90 144.4 142)">1</text>
<text x="42.1" y="176.8" transform="rotate(-90 42.1 176.8)">4</text>
<text x="43.9" y="180.3" transform="rotate(-90 43.9 180.3)">4</text>
<text x="46.2" y="182">1</text>
<text x="46.2" y="185.5">2</text>
<text x="49.7" y="180.2">1</text>
<text x="49.7" y="183.7">2</text>
<text x="89.5" y="180.2">3</text>
<text x="99.3" y="180.2">2</text>
<text x="42.1" y="189.8" transform="rotate(-90 42.1 189.8)">3</text>
<text x="43.9" y="186.3" transform="rotate(-90 43.9 186.3)">3</text>
<text x="95" y="186.8" transform="rotate(-90 95 186.8)">1</text>
<text x="181.4" y="333.7">1</text>
<text x="194.3" y="340.7">3</text>
<text x="181.4" y="347.8">2</text>
<text x="184.9" y="349.5">NC</text>
</g>
<g font-size="3.2">
<text x="523.9" y="232.8">C1</text>
<text x="523.9" y="236.3">C2</text>
<text x="523.9" y="239.8">C3</text>
<text x="532.1" y="235.1">Vcc</text>
<text x="532.1" y="238.6">RST</text>
<text x="523.9" y="243.3">C5</text>
<text x="532.1" y="242.1">CLK</text>
<text x="532.1" y="245.6">GND</text>
<text x="523.9" y="246.9">C6</text>
<text x="523.9" y="250.4">C7</text>
<text x="532.1" y="249.2">Vpp</text>
<text x="532.1" y="252.7">I/O</text>
<text x="532.1" y="270.3" transform="rotate(-90 532.1 270.3)">MNT1</text>
<text x="535.7" y="270.3" transform="rotate(-90 535.7 270.3)">MNT2</text>
<text x="539.2" y="270.3" transform="rotate(-90 539.2 270.3)">MNT3</text>
<text x="542.7" y="270.3" transform="rotate(-90 542.7 270.3)">MNT4</text>
<text x="546.2" y="270.3" transform="rotate(-90 546.2 270.3)">MNT5</text>
<text x="549.8" y="270.3" transform="rotate(-90 549.8 270.3)">MNT6</text>
</g>
<g font-size="2.5" fill="#00f">
<text x="266.9" y="123.8">34</text>
<text x="274.2" y="125.2">GND</text>
<text x="295.5" y="125.2">SPI_MISO/GPIO/EINT_d</text>
<text x="330" y="123.8">3</text>
<text x="266.9" y="127.3">35</text>
<text x="266.9" y="130.8">36</text>
<text x="274.2" y="128.7">RF_ANT</text>
<text x="295.5" y="128.7">SPI_MOSI/GPIO/EINT_d</text>
<text x="330" y="127.3">4</text>
<text x="330" y="130.8">5</text>
<text x="268.4" y="137.9">2</text>
<text x="274.2" y="132.2">GND</text>
<text x="290.2" y="135.7">SPI_CS/GPIO/EINT/PWM1_d</text>
<text x="295.8" y="132.2">SPI_SCLK/GPIO/EINT_d</text>
<text x="330" y="134.3">6</text>
<text x="268.4" y="141.4">8</text>
<text x="274.2" y="139.3">RESERVED</text>
<text x="274.2" y="142.8">RESERVED</text>
<text x="266.9" y="144.9">25</text>
<text x="266.9" y="148.4">44</text>
<text x="274.2" y="146.3">RESERVED</text>
<text x="274.2" y="149.9">RESERVED</text>
<text x="312.9" y="149.9">RXD/GPIO</text>
<text x="313.1" y="146.3">TXD/GPIO</text>
<text x="330" y="148.4">18</text>
<text x="330" y="144.9">17</text>
<text x="266.9" y="152">45</text>
<text x="266.9" y="155.5">46</text>
<text x="274.2" y="153.4">RESERVED</text>
<text x="296.2" y="153.4">TXD_AUX/GPIO/EINT_d</text>
<text x="330" y="155.5">28</text>
<text x="330" y="152">29</text>
<text x="266.9" y="159">47</text>
<text x="274.2" y="156.9">RESERVED</text>
<text x="274.2" y="160.4">RESERVED</text>
<text x="295.9" y="160.4">TXD_DBG/GPIO/EINT_d</text>
<text x="296" y="156.9">RXD_AUX/GPIO/EINT_d</text>
<text x="330" y="159">39</text>
<text x="266.9" y="162.6">48</text>
<text x="266.9" y="166.1">49</text>
<text x="274.2" y="164">RESERVED</text>
<text x="274.2" y="167.5">RESERVED</text>
<text x="295.7" y="164">RXD_DBG/GPIO/EINT_d</text>
<text x="330" y="162.6">38</text>
<text x="266.9" y="173.1">24</text>
<text x="330" y="173.1">7</text>
<text x="274.2" y="174.6">VDD_EXT(1.8V)</text>
<text x="312.2" y="174.6">PWRKEY_d</text>
<text x="313" y="178.1">PSM_EINT</text>
<text x="330" y="176.7">19</text>
<text x="266.9" y="180.2">42</text>
<text x="266.9" y="183.7">43</text>
<text x="274.2" y="181.6">VBAT_BB(2.1V-3.63V)</text>
<text x="274.2" y="185.1">VBAT_RF(2.1V-3.63V)</text>
<text x="317.3" y="185.1">ADC0*</text>
<text x="317.7" y="181.6">RESET</text>
<text x="330" y="183.7">9</text>
<text x="330" y="180.2">15</text>
<text x="286.7" y="188.7">NETLIGHT/PWM0/GPIO/EINT_u</text>
<text x="330" y="187.3">16</text>
<text x="266.9" y="197.8">40</text>
<text x="330" y="197.8">20</text>
<text x="266.9" y="201.4">41</text>
<text x="274.2" y="199.2">GND</text>
<text x="274.2" y="202.8">GND</text>
<text x="289.2" y="202.8">DCD/IIC0_SDA/GPIO/EINT_d</text>
<text x="292.5" y="199.2">RI/IIC0_SCL/GPIO/EINT_d</text>
<text x="330" y="201.4">21</text>
<text x="266.9" y="204.9">37</text>
<text x="268.4" y="208.4">1</text>
<text x="274.2" y="206.3">GND</text>
<text x="274.2" y="209.8">GND</text>
<text x="287.7" y="209.8">RTS_AUX/PWM2/GPIO/EINT_d</text>
<text x="296.4" y="206.3">CTS_AUX/GPIO/EINT_d</text>
<text x="330" y="208.4">23</text>
<text x="330" y="204.9">22</text>
<text x="266.9" y="211.9">27</text>
<text x="274.2" y="213.4">GND</text>
<text x="307.6" y="213.4">GPIO1/EINT_d</text>
<text x="330" y="215.5">30</text>
<text x="330" y="211.9">26</text>
<text x="298.9" y="220.4">GPIO3/PWM3/EINT_d</text>
<text x="307.6" y="216.9">GPIO2/EINT_d</text>
<text x="330" y="219">31</text>
<text x="266.9" y="222.5">50</text>
<text x="266.9" y="226.1">51</text>
<text x="274.2" y="223.9">RESERVED</text>
<text x="274.2" y="227.5">RESERVED</text>
<text x="307.6" y="223.9">GPIO4/EINT_d</text>
<text x="307.6" y="227.5">GPIO5/EINT_d</text>
<text x="330" y="222.5">32</text>
<text x="330" y="226.1">33</text>
<text x="266.9" y="229.6">52</text>
<text x="266.9" y="233.1">53</text>
<text x="274.2" y="231">RESERVED</text>
<text x="266.9" y="236.6">54</text>
<text x="274.2" y="234.5">RESERVED</text>
<text x="274.2" y="238.1">RESERVED</text>
<text x="314.5" y="238.1">SIM_RST</text>
<text x="330" y="236.6">12</text>
<text x="266.9" y="240.2">55</text>
<text x="266.9" y="243.7">56</text>
<text x="274.2" y="241.6">RESERVED</text>
<text x="274.2" y="245.1">RESERVED</text>
<text x="312.6" y="245.1">SIM_DATA</text>
<text x="314.6" y="241.6">SIM_CLK</text>
<text x="330" y="243.7">11</text>
<text x="330" y="240.2">13</text>
<text x="266.9" y="247.2">57</text>
<text x="266.9" y="250.8">58</text>
<text x="274.2" y="248.6">RESERVED</text>
<text x="305.9" y="248.6">SIM_VDD(1.8V)</text>
<text x="330" y="250.8">10</text>
<text x="330" y="247.2">14</text>
<text x="274.2" y="252.2">RESERVED</text>
<text x="313.7" y="252.2">SIM_GND</text>
</g>
<g font-size="2.1" fill="#a54b4b">
<text x="126.4" y="328.3" transform="rotate(-90 126.4 328.3)">1</text>
<text x="126.4" y="348" transform="rotate(-90 126.4 348)">2</text>
</g>
</svg>
